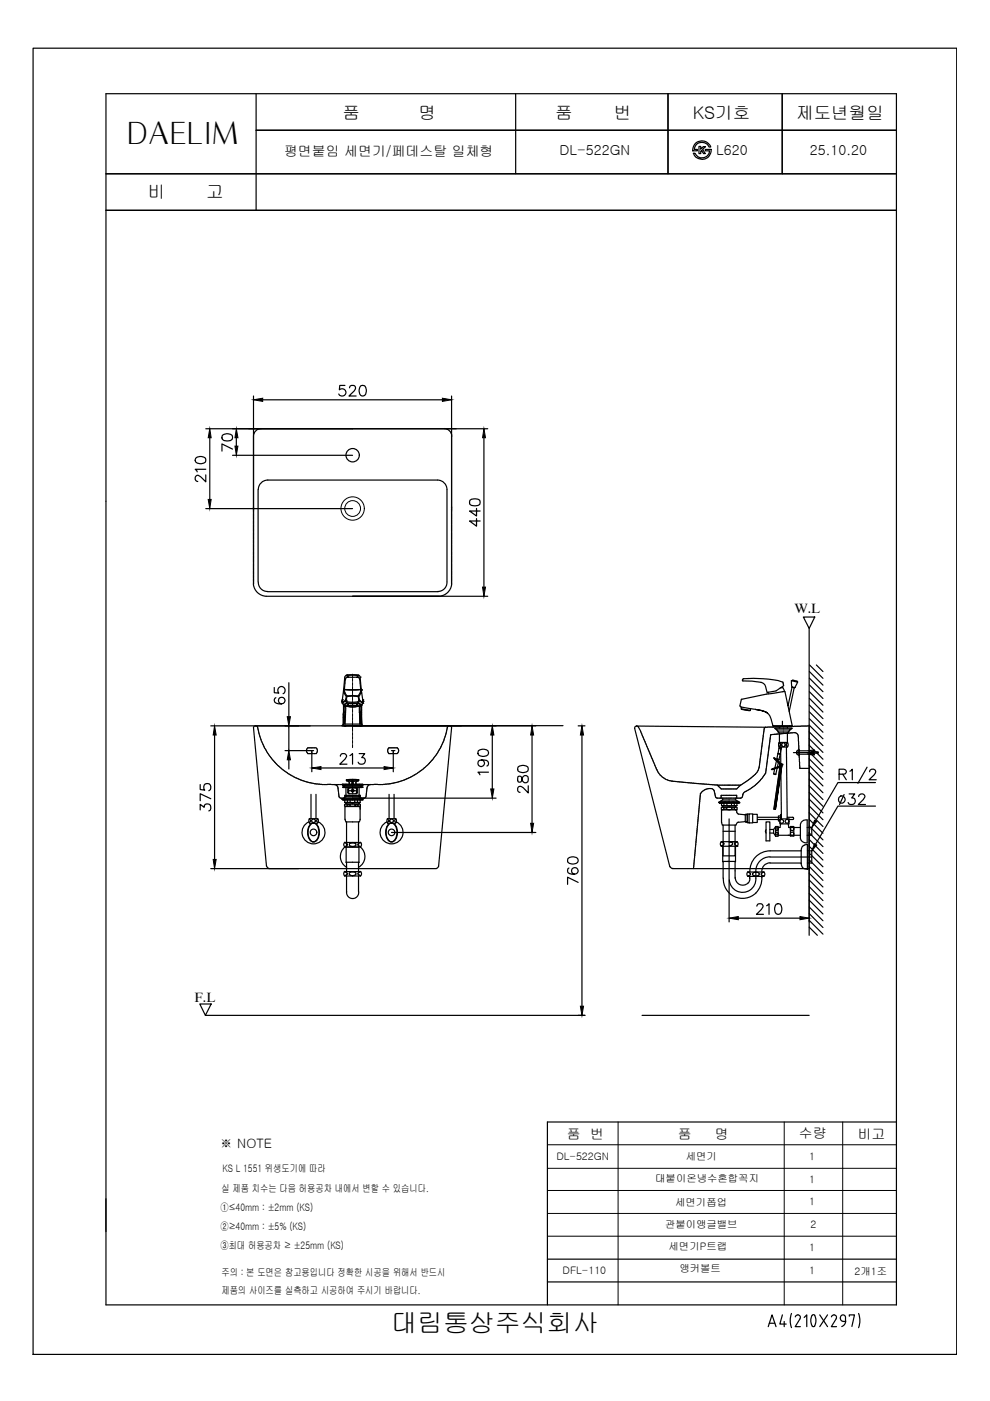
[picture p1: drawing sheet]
<svg xmlns="http://www.w3.org/2000/svg" width="210mm" height="297mm" viewBox="0 0 210 297" stroke-linecap="round" stroke-linejoin="round" font-family="sans-serif">
<!-- layer: YA -->
<g fill="none" stroke="#000" stroke-width=".25">
<path d="M7 10.2h195.8v277h-195.8zM22.5 19.9h167.6v256.8h-167.6zM54.3 19.9v24.7M109.3 19.9v16.9M141.6 19.9v16.9M165.8 19.9v16.9M22.5 36.8h167.6M54.3 27.6h135.8M147 32.5h.3a1.64 1.64 0 0 0 1.8 .9 1.64 1.64 0 0 0 1.3-1.4h-.9v-.3h1.2a1.9 1.9 0 0 1-1.5 2 1.9 1.9 0 0 1-2.2-1.2zM147.5 30.3a2 2 0 0 1 3.2 .9h-.3a1.63 1.63 0 0 0-1.8-1 1.63 1.63 0 0 0-1.4 1.5h.7v.3h-1l.2-1.1zM148.2 31h.4v.6l.5-.5h.5l-.6 .6 .5 .9h-.3l-.5-.7-.1 .2v.5h-.4zM22.5 44.6h167.6"/>
<path d="M190.1 237.9h-74v38.8M116.1 271.8h74M116.1 267h74M165.9 278.8l-.6 1.9h1.4M167.8 278.5l-.3 1.5 .3 1.5M168.6 279.2a.54 .54 0 0 1 .7-.4 .54 .54 0 0 1 .3 .8l-1 1.7h1.1M170.5 279.3l.6-.5v2.5M172.2 278.9a2.31 2.31 0 0 0 0 2.2M172.2 278.9l.3-.2 .3 .2M172.7 278.9a2.31 2.31 0 0 1 0 2.2M173.8 278.8l1.7 2.5M175.5 278.8l-1.7 2.5"/>
<path d="M176.3 279.2a.54 .54 0 0 1 .7-.4 .54 .54 0 0 1 .3 .8l-1 1.7h1.1M178.2 279.3v.3M178.2 279.3a.53 .53 0 0 1 .5-.5 .53 .53 0 0 1 .6 .5M178.2 279.6l.1 .3 .4 .2M179.3 279.3v.8M180.1 279.1v-.3h1.1l-.6 2.4M182 278.5l.3 1.5-.3 1.5M162.9 281.3l.8-2.5 .8 2.5M163.1 280.6h1.2M166.3 280.2v1.1M172.2 281.1l.3 .2 .3-.2M178.7 280.2h.6"/>
<path d="M179.3 280.1a1.25 1.25 0 0 1-.8 1.2"/>
</g>
<!-- layer: DIM -->
<path d="M131 237.9v38.8M166.3 237.9v38.8M178.7 237.9v38.8M116.1 257.3h74M116.1 252.4h74M116.1 242.7h74M116.1 247.7h74M116.1 262.1h74" fill="none" stroke="#000" stroke-width=".21"/>
<!-- layer: MAIN -->
<path d="M170.3 130.8h2.4l-1.1 2.4zM42.4 212.9h2.4l-1.3 2.4z" fill="none" stroke="#000" stroke-width=".25"/>
<!-- layer: 0 -->
<g fill="none" stroke="#000" stroke-width=".25">
<path d="M41.5 97.1a1.66 1.66 0 0 1 2 0 .74 .74 0 0 1-.3 1.1 1.13 1.13 0 0 1-1.8-.8zM43.6 99.5h-2.2l.4 .5M43.6 90.9h59.8M44.5 92.8v13.1M47.1 92.3a1.73 1.73 0 0 1 2.1 0 .8 .8 0 0 1-.3 1.1 1.96 1.96 0 0 1-1.8-.3zM49.3 95.2l-2.2-1.1v1.5M49.3 96.5h25.4M50.1 92.8v1.8M53.7 84v39.9M55.4 90.9a1.63 1.63 0 0 0-1.7 1.6M55.7 84.8h38.1M73.1 81.7h-1.1v.9a.81 .81 0 0 1 1.2 .1 .81 .81 0 0 1-.2 1.2 .81 .81 0 0 1-1.2-.4"/>
<path d="M74.1 82.2l.1-.3a.75 .75 0 0 1 1.1 0 .78 .78 0 0 1-.2 1l-1.1 1.1h1.5M76.5 81.8a.76 .76 0 0 1 1 .3 1.13 1.13 0 0 1-.7 1.9 1.44 1.44 0 0 1-.3-2.2zM94.2 90.9a1.63 1.63 0 0 1 1.6 1.6M95.7 84v39.9M102.6 92.8v31.7M43.6 100.7v1.5l-1.4-1.3a.51 .51 0 0 0-.8 .3l.1 .7 .4 .2M43.6 107.8h31.1M54.7 103.8v19.5M54.8 103.8a2.01 2.01 0 0 1 2-2h35.9a2.01 2.01 0 0 1 2.1 2M94.8 103.8v19.5M99.6 106.1a1.93 1.93 0 0 1 2.1 0 .8 .8 0 0 1-.3 1.1 2.14 2.14 0 0 1-1.8-.3zM101 110v1.6l-1.4-1.1h2.2"/>
<path d="M101 107.8v1.6l-1.4-1.1h2.2M53.7 123.9a2.86 2.86 0 0 0 2.7 2.5h47M54.8 123.4a1.93 1.93 0 0 0 2 2M56.8 125.4h36.1M94.8 123.4a1.93 1.93 0 0 1-2 2M95.8 123.9a2.86 2.86 0 0 1-2.7 2.5M45.5 155.8v26.4M53.7 154.3l2.8 29.4M54.2 153.9l-.3 .1-.1 .3M58.2 145.8v1.1l.9 .1a.81 .81 0 0 1 0-1.3 .81 .81 0 0 1 1.2 .2 .81 .81 0 0 1-.3 1.2M58.5 147.9a.64 .64 0 0 0-.2 1 1.29 1.29 0 0 0 2.1-.4 .71 .71 0 0 0-.7-.7 .71 .71 0 0 0-.7 .7 .71 .71 0 0 0 .7 .7M60.4 159.1h6.1"/>
<path d="M61.2 144.8v7.1M61.2 153.9v5.2M66.1 159.1v4.5M76.1 159.8h1.2l-.6 .8a.73 .73 0 0 1 .8 .9 .73 .73 0 0 1-1 .5l-.4-.1-.2-.3M83 159.1h.7M83.4 159.1v4.5M95.3 153.9l.3 .1 .1 .3M95.7 154.3l-2.7 29.4M101.4 159.2a1.41 1.41 0 0 1 2.2 .3v.2a1.44 1.44 0 0 1-2.2 .3zM104.4 155.8v11.5M112.8 155.8v18.8M119.4 153.9h-74.7"/>
<path d="M122.6 153.9h1.4M123.4 155.8v57.5M135 153.9l27.4 .3M135 153.9a.4 .4 0 0 0-.4 .5l7.4 29.3M135 153.9l.4 .3M135.3 154.1l.5 .9M165.9 152.9v1M168.2 159.6h4.5M169 159.2l.4-.2v1.1l-.5-.4h.1v-.3h-.1zM169.4 159.2l3.3-.2v.3l-1.6 .3 1.6 .2v.3l-3.3-.2M171.6 153.9v41.6M171.9 159.4h1.6v.3h-1.5"/>
<path d="M42.4 171.7v-1.2l.9 .7a.72 .72 0 0 1 .8-.8 .72 .72 0 0 1 .6 1l-.1 .3-.3 .2M42.4 166.3v1.1l1 .1a.8 .8 0 0 1 0-1.2 .8 .8 0 0 1 1.2 .2 .8 .8 0 0 1-.3 1.2M44.7 169.3l-2.3-1v1.5M61.2 161.1v1.9M68.1 162.8h13.3M72.2 160.3l.2-.4a.75 .75 0 0 1 1.1 .3l-.4 .8-1.1 1h1.6M73.9 167.7h1.7M74.2 160.2l.5-.4v2.2M74.7 166.8v1.2M74.7 169.2h30.5M83 176.5h30.6M102.1 161.1a.7 .7 0 0 1 .5 1 .7 .7 0 0 1-1.1 .2 .7 .7 0 0 1 .1-1.1 2.23 2.23 0 0 1 1.8 .2 .64 .64 0 0 1-.2 1"/>
<path d="M103.6 163.7h-2.3l.5 .6M109.8 164.6a.91 .91 0 0 0 .3 1.2h.2a1.09 1.09 0 0 0 .5-1 .62 .62 0 0 1 .7-.4 .62 .62 0 0 1 .5 .6v.4a.64 .64 0 0 1-.7 .6 .64 .64 0 0 1-.6-.7l-.1-.4a.5 .5 0 0 0-.8-.3zM109.8 162.6a1.73 1.73 0 0 1 2.1 0 .74 .74 0 0 1-.3 1.1 1.78 1.78 0 0 1-1.8-.2zM112 166.6v1.5l-1.1-1.1a.73 .73 0 0 0-1.1-.1 .77 .77 0 0 0 .2 1l.3 .1M153.3 176.2h2.6M154.6 173.6v21.9M162.4 178.3h.8M169.6 162.9h2M171.1 173.8v4.9M44.7 184.2h47.8M56.5 183.6l.3 .4 .2 .1M73.4 182.8v.1"/>
<path d="M93 183.6l-.1 .2-.4 .3M120.4 182a1.41 1.41 0 0 1 2.2 .3v.3a1.44 1.44 0 0 1-2.2 .3zM120.6 184a.66 .66 0 0 0-.3 .7 .66 .66 0 0 0 .5 .5 1.3 1.3 0 0 0 1.8-.5 .71 .71 0 0 0-.7-.8 .71 .71 0 0 0-.7 .7 .71 .71 0 0 0 .6 .7M122.6 187.1l-2.3-1.1v1.5M142 183.7l.6 .4 29 .1M142.7 184.1h.1M156.5 194.7h13.1M160.5 192.1l.2-.4 .2-.1 .7 .1a.51 .51 0 0 1 .1 .8l-1.3 1.4h1.5M162.5 192l.6-.4v2.3M164.6 191.7a.74 .74 0 0 1 1 .3 1.14 1.14 0 0 1-.7 1.9 1.41 1.41 0 0 1-.3-2.2zM172.1 180.4v2.6M43.5 215.3h80.5"/>
<path d="M136.1 215.3h35.5"/>
<circle cx="74.8" cy="96.5" r="1.42"/>
<circle cx="74.8" cy="167.6" r=".28"/>
</g>
<!-- layer: 2 -->
<g fill="none" stroke="#000" stroke-width=".25">
<path d="M54.6 154.1v.1M54.6 154.2v.2M54.7 154.4v.3M54.7 154.7l.1 .1M54.8 154.8v.2M54.8 155v.1M54.8 155.1v.2M54.8 155.3l.1 .1M54.9 155.5l.1 .2M55 155.8l.1 .3M55.1 156.2v.1M55.2 156.3v.1"/>
<path d="M55.2 156.5v.1M55.3 156.6v.1M55.3 156.8l.1 .2M55.4 157.1v.1M55.5 157.2v.1M55.5 157.3l.1 .1M55.6 157.5l.1 .2M55.7 157.7l.1 .3M55.9 158l.1 .4M56 158.5l.1 .1M56.1 158.6l.1 .2M56.3 158.8v.1"/>
<path d="M56.4 159v.1M56.4 159.1l.1 .1M56.5 159.3v.1M56.6 159.4v.1M56.7 159.5v.1M56.8 159.7l.1 .2M56.9 159.9l.1 .1M65 159.1v.1M65 159.3l.1 .2M65.1 158.8l-.1 .3M65.1 159.5v.1M65.1 158.7v.1"/>
<path d="M65.2 159.7l.1 .1h1.1M66.4 158.6h-1.2M66.5 158.6h.4M66.5 159.8h.4M67 158.6h.1M67.1 158.7l.1 .1M67.2 159.5l-.2 .3M67.2 158.8l.1 .3M67.3 159.3l-.1 .2M67.3 159.1v.1M82.2 158.9v.3M82.2 159.3v.1"/>
<path d="M82.2 159.4l.1 .1M82.3 159.5v.2M82.3 158.7l-.1 .2M82.4 159.7l.1 .1h.8M83.3 158.6h-.9M83.4 158.6h.4M83.4 159.8h.4M83.8 158.6h.5M84.3 159.7l-.5 .1M84.4 158.7v.1M84.4 159.5v.1M84.4 158.8l.1 .3"/>
<path d="M84.5 159.4l-.1 .1M84.5 159.3v.1M84.5 159.1v.1M92.6 159.9l-.1 .1M92.7 159.8l-.1 .1M92.7 159.7h.1M92.8 159.5v.1M93 159.2l-.1 .3M93.1 159.1l-.1 .1M93.1 159v.1M93.2 158.8v.1M93.3 158.7l-.1 .1"/>
<path d="M93.4 158.6l-.1 .1M93.5 158.4l-.1 .2M93.5 158.3v.1M93.6 158.2l-.1 .1M93.6 158v.1M93.8 157.7l-.1 .3M93.8 157.6v.1M93.9 157.5l-.1 .1M94 157.3l-.1 .1M94 157.2v.1M94.1 156.9v.3M94.2 156.7l-.1 .2"/>
<path d="M94.3 156.5l-.1 .2M94.3 156.3v.1M94.3 156.2v.1M94.5 155.9l-.1 .2M94.5 155.7v.1M94.6 155.4l-.1 .3M94.6 155.3v.1M94.7 155l-.1 .3M94.7 154.8v.1M94.8 154.7l-.1 .1M94.8 154.5v.1M94.8 154.4v.1"/>
<path d="M94.9 154.2l-.1 .1M94.9 154.1v.1M134.9 153.9h.1M135.8 155.1l.1 .2M135.9 155.3l.1 .1M136 155.5l.1 .2M136.1 155.8h.1M136.2 155.9l.1 .2M136.3 156.2l.1 .2M136.4 156.4v.2M136.5 156.6v.1M136.5 156.7l.1 .1"/>
<path d="M136.6 156.9l.1 .2M136.7 157.2h.1M136.8 157.3v.2M136.9 157.6v.1M136.9 157.7l.1 .1M137 157.9l.1 .2M137.1 158.2v.1M137.2 158.3v.1M137.2 158.4l.1 .1M137.3 158.6l.1 .2M137.4 158.8v.2M137.5 159l.1 .2"/>
<path d="M137.6 159.3l.1 .1M137.7 159.4v.1M137.7 159.6l.1 .1M137.8 159.7v.1M137.8 159.9h.1M137.9 160l.1 .1M161.3 159.9v.1M161.4 159.7l-.1 .1M161.4 159.1v.3M161.4 159.4v.3M161.4 158.8v.3M161.5 158.7v.1"/>
<path d="M161.5 158.2v.1M161.5 158.3v.3M161.6 157.9v.1M161.6 158l-.1 .2M161.6 157.6v.1M161.6 157.7v.1M161.7 157.3l-.1 .2M161.7 157.2h.1M161.7 156.5v.6M161.8 156.2v.1M161.8 156.4v.1M161.8 155.9v.3"/>
<path d="M161.9 155.6v.1M161.9 155.8l-.1 .1M161.9 155.3v.1M161.9 155.5h.1M162 155l-.1 .3M162 154.7v.1M162 154.9v.1M162 154.4v.3M162.2 154.2l-.1 .2M162.3 154.2h.2M162.5 154.2h.1M162.8 154.1l-.1 .1"/>
<path d="M162.8 154.1h.1M162.9 159.6v.1M162.9 159.7v.1M162.9 159.9l-.1 .1M162.9 159.3v.2M163 159v.2M163 158.6v.3M163.1 158.3l-.1 .3M163.1 158v.1M163.1 158.2v.1M163.1 157.7v.3M163.2 157.4v.1"/>
<path d="M163.2 157.6l-.1 .1M163.2 157v.2M163.2 157.3v.1M163.3 156.6v.3M163.3 156.4v.2M163.4 156.1h.1M163.4 156.2v.1M163.4 155.9v.1M163.5 155.8h-.1M163.5 155.8h.1M163.8 155.7l-.1 .1M163.9 155.7h.2"/>
<path d="M164.2 154.1h-1.2M164.2 154.1h.4M164.6 155.7h-.4M164.7 154.1h.7M164.7 155.6l-.1 .1M164.7 155.6h.3M165.2 155.6h-.1M165.6 154.1h-.1M165.6 154.1h.2M165.8 155.5l-.6 .1M165.8 155.5h.3M165.9 154.1h1"/>
<path d="M166.1 155.5h.1M166.3 155.5h.3M166.7 155.5h-.1M166.7 155.5h.3M167 154h.1M167.2 154h.3M167.5 155.4l-.4 .1M167.6 154h.7M167.6 155.4h-.1M168.2 155.3l-.5 .1M168.3 155.3h.3M168.4 154h.4"/>
<path d="M168.6 155.3l.1 .1M168.8 155.4l.1 .1M168.9 155.5h.1M169 155.6l.1 .1M169.1 155.7v.1M169.2 155.8v.1M169.2 156l.1 .3M169.3 156.4v.2M169.3 156.7v.4M169.3 157.2h.1M169.3 157.3v.5M169.3 157.9v.1"/>
<path d="M169.4 158.8v.1M169.4 158v.3M169.4 158.4v.4M169.4 159.7v.2M169.4 159v.1M169.4 159.1v.4M169.4 159.6v.1M169.4 159.9v.7M169.9 153.9l-1 .1M169.9 153.9h.1M170.1 153.9h.4M170.5 153.9h.6"/>
<path d="M171.2 153.9h-.1M171.3 153.9h.3M57 160l.1 .1M57.1 160.2h.1M57.2 160.3l.1 .2M57.4 160.5v.1M57.5 160.7h.1M57.6 160.8h.1M57.6 160.9l.1 .1M57.7 161l.1 .1M57.9 161.1v.1M57.9 161.3h.1"/>
<path d="M58 161.3l.1 .1M58.2 161.5v.1M58.2 161.6l.1 .1M58.4 161.7v.1M58.4 161.8l.1 .1M58.6 161.9v.1M58.7 162v.1M58.8 162.2h.1M58.9 162.3h.1M59 162.4l.2 .1M59.3 162.6h.1M59.3 162.7h.1"/>
<path d="M59.5 162.8h.1M59.6 162.9l.2 .1M59.8 163.1h.1M59.9 163.2l.4 .2M60.3 163.5h.1M60.4 163.5l.1 .1M60.6 163.6v.1M60.7 163.7l.1 .1M60.8 163.8h.1M60.9 163.9l.2 .2M61.2 164.1h.1M61.3 164.1l.1 .1"/>
<path d="M61.5 164.2v.1M61.6 164.3l.1 .1M61.7 164.4h.1M61.8 164.4l.1 .1M62 164.5l.1 .1M62.1 164.6h.1M62.3 164.7h.1M62.4 164.7l.2 .2M62.6 164.9h.2M62.8 164.9l.2 .1M63.1 165.1h.1M63.2 165.1l.1 .1"/>
<path d="M63.4 165.2h.1M63.5 165.2l.1 .1M63.7 165.3l.2 .1M63.9 165.4l.1 .1M64.1 165.5h.1M64.2 165.5h.1M64.4 165.6h.1M64.5 165.6l.1 .1M64.7 165.7h.2M65 165.7l.1 .1M65.1 165.8h.1M65.3 165.8v.1"/>
<path d="M65.4 165.9h.1M65.6 165.9v.1M65.7 166h.2M66 166h.1M66.2 166h.1M66.3 166.1h.1M66.4 166.1h.1M66.6 166.1l.1 .1M66.7 166.2h.3M67 166.2h.3M67.4 166.2l.1 .1M67.5 166.3h.3"/>
<path d="M67.8 166.3h.4M68.3 166.3h.1M68.4 166.3h.1M68.6 166.3h.7M69.5 166.3h-.1M69.5 166.3h.3M69.8 166.3h.3M70.2 166.3h.1M70.3 166.3h1.2M71 166.3l.1 .1M71.1 166.4h.2M71.3 166.5h.1"/>
<path d="M71.4 166.6h.1M71.5 166.7l.1 .1M71.6 166.3h.4M71.6 166.8v.1M71.7 166.9v.2M71.7 167.2v.2M71.7 167.5v.1M71.7 167.7v.1M71.7 167.8l.1 .1M71.8 168v.2M71.8 168.3v.2M71.8 168.6l.1 .1"/>
<path d="M71.9 168.8l.1 .3M72 169.1l.3 .1M72 166.3h1.2M73.1 169.1v.1h-.7M73.1 169.2h.1M73.1 169v.1M73.2 168.6l-.1 .3M73.3 168.6h.3M73.3 169.2h.3M73.3 166.3v.1M73.4 166.4h.2M73.7 166.4h.7"/>
<path d="M73.7 168.6h.7M73.7 169.2h.7M74.5 166.4h.1M74.5 168.6h.8M74.5 169.2h.8M74.9 166.4h.4M75.4 166.4h.4M75.4 168.6h.4M75.4 169.2h.4M75.8 166.4h.3M75.8 168.6h.6v.3M75.8 169.2h.6"/>
<path d="M76.2 166.3l-.1 .1M76.3 166.3h.2M76.4 169.1l.1 .1M76.4 169v.1M76.5 169.2h.1M76.6 166.3h.4M77.1 166.3h1.1M77.3 169.2h-.6M77.5 169.1l-.1 .1M77.5 169v.1M77.6 168.8v.2M77.6 168.6v.1"/>
<path d="M77.7 168.3v.2M77.7 167.8v.1M77.7 168v.1M77.7 168.1v.1M77.8 167.5v.3M77.8 167.2v.2M77.9 166.8l-.1 .3M78 166.7l-.1 .1M78 166.6h.1M78.2 166.5h-.1M78.3 166.3h.4M78.3 166.4h-.1"/>
<path d="M78.5 166.3l-.1 .1M78.8 166.3h.3M79.3 166.3h-.1M79.4 166.3h.1M79.5 166.3h.2M79.7 166.3h.3M80 166.3h.1M80.2 166.3h.7M81 166.3h.1M81.1 166.3h.1M81.3 166.3h.1M81.4 166.3h.1"/>
<path d="M81.7 166.3h-.1M81.7 166.3h.3M82.1 166.2l-.1 .1M82.6 166.2h-.4M82.6 166.2h.1M82.9 166.1l-.1 .1M83.3 166l-.3 .1M83.5 166h-.1M83.6 166h.1M83.7 166h.1M83.8 165.9h.1M84.2 165.8l-.2 .1"/>
<path d="M84.7 165.7l-.4 .1M84.8 165.7h-.1M85 165.6l-.1 .1M85 165.6h.1M85.2 165.5h.1M85.3 165.5h.1M85.8 165.3l-.3 .2M86.1 165.2l-.2 .1M86.3 165.1l-.1 .1M86.4 165.1h-.1M86.6 165h-.1M86.7 164.9l-.1 .1"/>
<path d="M87 164.8l-.3 .1M87.1 164.7l-.1 .1M87.2 164.6v.1M87.4 164.6h-.1M87.5 164.5l-.1 .1M87.7 164.4l-.1 .1M87.8 164.4h-.1M88 164.2l-.2 .2M88.2 164.1l-.1 .1M88.3 164.1h-.1M88.5 164h-.1M88.5 163.9h.1"/>
<path d="M88.7 163.8h-.1M88.8 163.7l-.1 .1M88.9 163.6l-.1 .1M89.1 163.5l-.1 .1M89.3 163.3l-.2 .2M89.4 163.3h.1M89.6 163.2h-.1M89.7 163.1h-.1M89.8 163h-.1M89.9 162.9h-.1M90.2 162.7l-.3 .1M90.2 162.6h.1"/>
<path d="M90.4 162.4l-.1 .1M90.5 162.4h-.1M90.7 162.2l-.2 .1M90.8 162l-.1 .1M90.9 161.9v.1M91 161.8v.1M91.1 161.7l-.1 .1M91.3 161.6h-.1M91.3 161.5v.1M91.4 161.3v.1M91.6 161.2l-.1 .1M91.6 161.1v.1"/>
<path d="M91.8 161l-.1 .1M91.8 160.9v.1M91.9 160.8h.1M92 160.6v.1M92.1 160.5v.1M92.3 160.3l-.2 .2M92.4 160.2h-.1M92.5 160l-.1 .1M138 160.1v.1M138 160.3l.1 .2M138.1 160.5l.1 .2M138.2 160.7l.1 .2"/>
<path d="M138.3 161l.1 .1M138.4 161.1v.1M138.5 161.3h.1M138.5 161.4l.2 .4M138.7 161.9h.1M138.8 162v.2M138.8 162.3l.1 .1M138.9 162.4l.2 .5M139.1 163l.1 .1M139.2 163.1l.1 .1M139.3 163.3v.1M139.3 163.4l.2 .2"/>
<path d="M139.5 163.7l.1 .1M139.6 163.8v.1M139.7 163.9v.1M139.8 164.1l.1 .2M139.9 164.3l.3 .2M140.2 164.5l.2 .2M140.4 164.7l.1 .1M140.5 164.8l.1 .1M140.7 164.9h.1M140.8 165h.1M140.9 165.1h.1M141 165.2h.1"/>
<path d="M141.2 165.2l.1 .1M141.3 165.3l.2 .1M141.6 165.4l.4 .1M142.1 165.5l.2 .1M142.4 165.6h.1M142.5 165.6h.1M142.7 165.6l.4 .1M143.2 165.7h.1M143.3 165.7h.2M143.6 165.7h.4M144 165.8h.3M144.4 165.8h.1"/>
<path d="M144.5 165.8h.3M144.8 165.8l.1 .1M145 165.9h.2M145.3 165.9h.1M145.4 165.9h.1M145.6 165.9h.1M145.7 165.9l.2 .1M145.9 166h.3M146.2 166h.1M146.4 166h.2M146.7 166h.1M146.8 166h.3"/>
<path d="M147.1 166l.1 .1M147.3 166.1h.2M147.5 179.3v.2M147.5 179.6l-.1 .4M147.5 178.9v.2M147.5 179.2v.1M147.6 178.4l-.1 .4M147.6 166.1h.1M147.6 177.9v.1M147.6 178.1v.1M147.6 178.2v.2M147.6 177.5v.1"/>
<path d="M147.6 177.6v.1M147.6 177.8v.1M147.7 177.3l-.1 .1M147.7 166.1h.5M147.7 176.5v.3M147.7 176.9v.4M147.8 176.1v.3M147.8 176.4l-.1 .1M147.8 175.7v.3M147.9 175.2v.2M147.9 175.5l-.1 .1M147.9 174.9v.1"/>
<path d="M147.9 175v.1M147.9 174.3h.1M147.9 174.4v.1M147.9 174.6v.2M148 173.8l-.1 .4M148 173.3v.3M148 173.7v.1M148.1 172.9v.3M148.1 173.2l-.1 .1M148.1 172.4v.3M148.1 172.7v.1M148.2 172.3l-.1 .1"/>
<path d="M148.2 166.2h.1M148.2 171.5v.1M148.2 171.7v.1M148.2 171.8v.4M148.2 171v.1M148.2 171.2v.3M148.3 170.6v.2M148.3 170.9l-.1 .1M148.3 170.1v.3M148.3 170.4v.1M148.4 166.2h.2M148.4 169.7v.2"/>
<path d="M148.4 170l-.1 .1M148.4 169.2v.3M148.4 169.5v.1M148.4 168.8v.2M148.4 169.1h.1M148.5 168.5h.1M148.5 168.6l-.1 .1M148.6 168.2l-.1 .2M148.7 166.2h.1M148.7 168.1l-.1 .1M148.7 168h.1M148.8 166.2h.4"/>
<path d="M148.9 167.9h-.1M149 167.7l-.1 .1M149.1 167.7h-.1M149.3 166.2l.1 .1M149.3 167.6h-.1M149.4 167.5h-.1M149.4 166.3h.1M149.6 166.3h.4M149.6 167.4h-.2M149.7 167.3h.1M149.8 167.3h.1M150 167.2h.1"/>
<path d="M150.1 166.3h.2M150.2 167.2h-.1M150.3 167.2h.5M150.4 166.3h.1M150.5 166.3h.2M150.8 166.3h.1M150.9 167.2l.2 .1M150.9 166.4h.3M151.1 167.3l.1 .1M151.2 167.4l.1 .1M151.3 166.4h.1M151.3 167.5l.1 .1"/>
<path d="M151.4 167.7l.1 .1M151.4 166.4h.1M151.5 167.8v.1M151.5 168h.1M151.5 168l.1 .3M151.6 168.3v.2M151.6 166.4h.4M151.6 168.5l.1 .3M151.7 168.8v.2M151.8 169v.1M151.8 169.1l.1 .1M152 169.2h.3"/>
<path d="M152 166.4l.2 .1M152.1 166.5h.1M152.2 166.6h.1M152.2 166.5h.7M152.3 166.6l.1 .1M152.4 169.2h.4M152.4 166.8h.1M152.5 166.9h.1M152.6 167l.1 .1M152.7 167.1h.1M152.9 167.2l.2 .1M152.9 169.1l-.1 .1"/>
<path d="M152.9 169.2h.2M152.9 169v.1M153 166.5h.4M153.1 168.6h-.2v.3M153.2 168.6h.4M153.2 169.2h.4M153.2 167.3h.4M153.4 166.5h.4M153.7 168.6h.7M153.7 169.2h.7M153.7 167.3h.7M153.9 166.5h1.2"/>
<path d="M154.5 168.6h.8M154.5 169.2h.8M154.5 167.3h.8M155.1 166.5h.4M155.3 168.6h.4M155.3 169.2h.4M155.3 167.3h.4M155.6 166.5h.7M155.8 168.6h.4v.3M155.8 169.2h.4M156.2 169.1l.1 .1M156.2 169v.1"/>
<path d="M156.3 167.2l-.5 .1M156.3 169.2h.3M156.4 166.5h.3M156.4 167.1h-.1M156.5 167l-.1 .1M156.6 166.9h-.1M156.7 166.8h-.1M156.8 166.5h.2M156.9 166.6l-.2 .1M157.1 169.2h-.4M157.1 166.4l-.1 .1M157.3 169.1l-.1 .1"/>
<path d="M157.3 166.3l-.1 .1M157.4 166.3h-.1M157.4 168.8l-.1 .3M157.4 168.8h.1M157.5 166.2h-.1M157.6 168.3l-.1 .4M157.6 166.1h.1M157.6 168.2h.1M157.7 168v.1M157.8 166h-.1M157.8 168h.1M157.9 165.9l-.1 .1"/>
<path d="M158 167.9h-.1M158 165.8l-.1 .1M158.1 165.7v.1M158.2 167.7l-.2 .1M158.3 165.7h-.1M158.3 167.7h-.1M158.4 165.6h-.1M158.5 167.6l-.1 .1M158.5 165.5h-.1M158.6 167.5l-.1 .1M158.7 165.4l-.1 .1M158.8 165.3l-.1 .1"/>
<path d="M158.9 167.4l-.2 .1M158.9 165.2h-.1M159 167.3l-.1 .1M159 165.1l-.1 .1M159.1 167.2l-.1 .1M159.2 164.9l-.1 .2M159.2 167.1v.1M159.5 164.7l-.2 .2M159.6 164.6l-.1 .1M159.6 166.8l-.3 .3M159.7 164.5v.1M159.8 166.8h-.1"/>
<path d="M159.8 164.4v.1M159.9 166.7h-.1M160 164.3l-.1 .1M160 166.6h-.1M160.1 164.2l-.1 .1M160.1 166.5l-.1 .1M160.2 164.1l-.1 .1M160.2 166.4v.1M160.4 163.8l-.1 .2M160.5 166.2l-.2 .1M160.5 163.7v.1M160.6 166.1h-.1"/>
<path d="M160.6 163.6v.1M160.7 163.4l-.1 .1M160.7 166h-.1M160.8 163.3l-.1 .1M160.8 165.9h-.1M160.9 163l-.1 .3M160.9 162.9v.1M160.9 165.7v.1M161 162.5v.1M161 162.6l-.1 .2M161 162.2v.2M161 165.6l-.1 .1"/>
<path d="M161.1 162l-.1 .1M161.1 161.4v.6M161.1 165.5v.1M161.1 161.1v.2M161.2 160.8v.1M161.2 161l-.1 .1M161.2 160.5v.3M161.3 160.2v.1M161.3 160.3l-.1 .2M161.3 160v.1M161.3 165.3l-.2 .2M161.4 165.2h.1"/>
<path d="M161.5 165.1l-.1 .1M161.6 164.9v.1M161.8 164.7l-.1 .2M161.9 164.6h-.1M162 164.4l-.1 .1M162.2 164.1l-.2 .3M162.3 163.8l-.1 .2M162.4 163.5v.1M162.4 163.7l-.1 .1M162.4 163.2v.1M162.4 163.4v.1M162.5 163.1l-.1 .1"/>
<path d="M162.5 162.6v.1M162.5 162.8v.2M162.5 162.4v.2M162.6 161.9h.1M162.6 162l-.1 .4M162.6 161.6v.2M162.7 161.3v.2M162.7 160.9v.2M162.7 161.1v.1M162.8 160.8l-.1 .1M162.8 160.3v.1M162.8 160.5v.3"/>
<path d="M162.8 160v.1M162.8 160.2v.1M169.5 160.7v.1M169.5 160.8v.4M169.5 161.3v.1M169.5 161.4v.2M169.5 162.4h.1M169.5 161.6v.4M169.5 162.1v.2M169.6 162.5v.4M147.1 183.9v.1M147.1 184.1v.1"/>
<path d="M147.1 183.4v.5M147.1 183v.2M147.1 183.3v.1M147.2 182.5v.3M147.2 182.9h-.1M147.2 182.1v.2M147.2 182.4v.1M147.3 181.9l-.1 .1M147.3 181.2v.7M147.3 180.7v.1M147.3 180.9h.1M147.3 181v.1"/>
<path d="M147.4 180.2v.3M147.4 180.5l-.1 .2M147.4 180.1v.1"/>
</g>
<!-- layer: 6 -->
<g fill="none" stroke="#000" stroke-width=".25">
<path d="M65.5 174.3a2.43 2.43 0 0 0-.9 3.7 2.43 2.43 0 0 0 3.8 0 2.43 2.43 0 0 0-.9-3.7M65.6 173.7l.3 .3-.4 .4M65.6 173.6h1.7M65.6 174.6h.5M65.6 173.5a.83 .83 0 0 0 0 1M65.8 174.7a1.04 1.04 0 0 1 1.1-.2 1.04 1.04 0 0 1 .6 .9 2.25 2.25 0 0 1-1 3.1 2.25 2.25 0 0 1-1.1-3.1zM65.9 168.4v5.2M66 174.6a1.07 1.07 0 0 1 1.5 1.1 2.01 2.01 0 0 1-1.1 2.7 1.89 1.89 0 0 1-1.1-2.3l.2-.7zM66.9 174.6h.4M67 168.4v5.2M67.3 173.5a.83 .83 0 0 1 0 1M67.4 173.7l-.3 .3 .3 .4"/>
<path d="M82 174.3a2.43 2.43 0 0 0-.9 3.7 2.43 2.43 0 0 0 3.8 0 2.43 2.43 0 0 0-.9-3.7M82.1 173.7l.3 .3-.3 .4M82.2 173.6h1.6M82.2 174.6h.4M82.2 173.5a.83 .83 0 0 0 0 1M82.4 174.7a1.04 1.04 0 0 1 1.1-.2 1.04 1.04 0 0 1 .6 .9 2.25 2.25 0 0 1-1.1 3.1 2.25 2.25 0 0 1-1.1-3.1zM82.5 168.4v5.2M82.6 174.6a1.07 1.07 0 0 1 1.5 1.1 2.01 2.01 0 0 1-1.1 2.7 1.89 1.89 0 0 1-1.1-2.3l.2-.7zM83.4 174.6h.4M83.6 168.4v5.2M83.9 173.5a.83 .83 0 0 1 0 1M84 173.7l-.3 .3 .3 .4"/>
<circle cx="66.5" cy="176.5" r=".7"/>
<circle cx="66.5" cy="174" r=".38"/>
<circle cx="83" cy="174" r=".38"/>
<circle cx="83" cy="176.5" r=".7"/>
</g>
<!-- layer: 0 -->
<g fill="none" stroke="#000" stroke-width=".21">
<circle cx="74.8" cy="107.8" r="2.48"/>
<circle cx="74.8" cy="107.8" r="1.67"/>
</g>
<!-- layer: ORTHO$4 -->
<path d="M74.7 90.9h.1M74.7 153.4h.1" fill="none" stroke="#000" stroke-width=".25"/>
<!-- layer: ORTHO$3 -->
<path d="M74.7 90.9h.1M74.7 153.4h.1" fill="none" stroke="#000" stroke-width=".25"/>
<!-- layer: DEFAULT -->
<g fill="none" stroke="#000" stroke-width=".25">
<path d="M171.6 133.2v65.1M54.3 153.9l.3 .2M95.2 153.9l-.3 .2M171.6 153.7l2.9 2.9M171.6 155.2l2.9 2.9M171.6 156.6l2.9 2.9M171.6 158l2.9 3M171.6 159.4l2.9 3M171.6 152.4l2.9 2.9M171.6 142.4l2.9 2.9M171.6 143.8l2.9 2.9M171.6 145.2l2.9 2.9"/>
<path d="M171.6 146.7l2.9 2.8M171.6 148.1l2.9 2.9M171.6 149.5l2.9 2.9M171.6 150.9l2.9 2.9M171.6 141l2.9 2.8M173.1 141l1.4 1.4M171.6 160.9l2.9 2.9M171.6 162.3l2.9 2.9M171.6 163.7l2.9 2.9M171.6 165.2l2.9 2.9M171.6 166.6l2.9 2.9M171.6 168l2.9 3"/>
<path d="M171.6 169.4l2.9 3M171.6 170.9l2.9 2.9M171.6 172.3l2.9 2.9M171.6 173.7l2.9 3M171.6 175.1l2.9 3M171.6 176.6l2.9 2.9M171.6 178l2.9 2.9M171.6 179.4l2.9 2.9M171.6 180.9l2.9 2.9M171.6 182.3l2.9 2.9M171.6 183.7l2.9 3M171.6 185.1l2.9 3"/>
<path d="M171.6 186.6l2.9 2.9M171.6 188l2.9 2.9M171.6 189.4l2.9 2.9M171.6 190.9l2.9 2.9M171.6 192.3l2.9 2.9M171.6 193.7l2.9 3M171.6 195.1l2.9 2.9M171.6 196.6l1.7 1.7"/>
</g>
<!-- layer: 0 -->
<g fill="#000" stroke="#000" stroke-width=".21">
<path d="M44.5 90.9l.3 1.9h-.7zM49.8 94.6h.6l-.3 1.9zM50.1 90.9l.3 1.9h-.6zM53.7 84.8l2-.4v.7zM93.8 84.4l1.9 .4-1.9 .3zM102.6 90.9l.3 1.9h-.6zM44.1 105.9h.7l-.3 1.9zM102.3 124.5h.6l-.3 1.9zM45.5 153.9l.3 1.9h-.6zM60.9 151.9h.7l-.4 2zM104.4 153.9l.3 1.9h-.7zM112.8 153.9l.3 1.9h-.6z"/>
<path d="M123.4 153.9l.3 1.9h-.7zM61.2 159.1l.4 2h-.7zM66.1 162.8l2-.3v.7zM81.4 162.5l2 .3-2 .4zM104 167.3h.7l-.3 1.9zM112.5 174.6h.6l-.3 1.9zM45.2 182.2h.6l-.3 2zM154.6 194.7l1.9-.4v.7zM169.6 194.3l2 .4-2 .3zM123 213.3h.7l-.3 2z"/>
</g>
<!-- layer: 4 -->
<g fill="none" stroke="#000" stroke-width=".25">
<path d="M73.1 178.7l.3 .1M73.1 179.6h.1M73.1 179.6h3.3M73.1 178.6h3.3M73.1 178.6l-.2 .5 .2 .5M73.1 179.6a2.6 2.6 0 0 0 .4 4.3M73.4 178.8l.1 .1M73.4 179.6v3.2h2.7v-3.2M73.4 179.4l-.3 .1M73.5 179.2l-.1 .2M73.6 178.9v.3M74.1 179.2l.7 .3 .6-.3"/>
<path d="M74.1 178.9l.7-.2 .6 .2M74.1 178.9v.3M75.4 178.9v.3M75.9 178.9v.3M75.9 179.2l.6 .3M76.4 179.6a2.6 2.6 0 0 1-.4 4.3M76.4 178.6l.3 .5-.3 .5M76.5 178.7l-.6 .2M152.9 178.5l.3 .1M152.9 178.4h3h-1.3M152.9 178.4l-.2 .5 .2 .5h3.3M153.2 179.4v3.2h2.7v-3.2"/>
<path d="M153.2 179.2l-.3 .1M153.3 178.6a.33 .33 0 0 1 .2 .3 .33 .33 0 0 1-.2 .3M154.6 178.5l.3 .1M154.9 179.3h-.3M154.9 178.6h.2M155.1 178.6l.2 .3-.2 .3M155.1 179.2l-.2 .1M156 179.2l.4 .1M156 178.6a.33 .33 0 0 0-.2 .3 .33 .33 0 0 0 .2 .3M156.2 179.4h.1M156.2 178.4h-.3h.3M156.3 178.4l.2 .5-.2 .5"/>
<path d="M156.3 178.5l-.3 .1M170.1 179.4l-.2 .9v2.8l.1 .5 .5 .6M170.5 179.2l-.3 .3M171.2 179.1v5.2M171.2 179l-.7 .2M73 184.8h.2M73.1 184.8h2.9M73.1 184.8l-.2 .4 .2 .5h3.3M73.2 185.7h-.2M73.2 184.9l.2 .1M73.4 185l.2 .2v.2M73.4 185.5l-.2 .1"/>
<path d="M73.4 182.8l.1 2M73.5 185.7v3.4M73.5 189.1a1.29 1.29 0 0 0 1.3 1.4 1.29 1.29 0 0 0 1.2-1.4M73.5 189.1v.1M73.5 185.4l-.1 .1M74.1 185.1v.3M74.7 184.8h.1M74.8 184.8a.47 .47 0 0 1 .7 .4 .47 .47 0 0 1-.7 .4l-.7-.2M74.8 184.8l-.7 .3M75.9 185.1v.3M76 185.4l.2 .1M76 182.9v1.9h.4"/>
<path d="M76 185.7v3.4M76.1 182.9h.1M76.1 182.8h.1M76.1 185.5l.3 .1M76.2 185l-.2 .1M76.3 185.7h.2M76.4 184.9l-.3 .1M76.4 184.8l.3 .4-.3 .5M76.5 184.8h-.2M153.3 182.6v.1M153.3 182.7v3.5M153.4 186.2a4.1 4.1 0 0 0 2.4 3.9 4.1 4.1 0 0 0 4.5-.8"/>
<path d="M155.9 182.8v3.4M155.9 182.7h.1M155.9 182.6v.1M158.6 184.8l-.2 .5 .2 .5M158.9 185.6l-.4 .2M158.9 185l.2 .2M158.9 185.8l.1 .2M158.9 186a1.53 1.53 0 0 1-1.5 1.7 1.53 1.53 0 0 1-1.5-1.7M159.1 185.2v.2l-.2 .2M160 185.7h.2M160 188h.1M160.2 184.9a.43 .43 0 0 0-.6 .2 .43 .43 0 0 0 .4 .6"/>
<path d="M160.3 184.9l.5 .1M160.6 185.7h-.3M160.8 185.6l-.2 .1M160.8 185l.2 .2M160.9 185.2v.3M161 185.5l-.2 .1M161.5 185.2l-.1 .2 .2 .2M161.5 185.6v.4a4.3 4.3 0 0 1-1.2 3.3M161.6 185l-.1 .2M161.6 185.6l.3 .1M161.8 185.7l.2 .1M161.9 184.9l-.3 .1"/>
<path d="M161.9 184.9h-3.4l.4 .1M161.9 184.8l.3 .5-.3 .5h-3.3M162 184.9h-.2M163.3 181.7a2.98 2.98 0 0 0-3 3.1 4.8 4.8 0 0 1-.6 3.2 2.82 2.82 0 0 1-3 1.1 2.82 2.82 0 0 1-2.1-2.5M163.3 181.7h8.8M163.3 180.4h6.6M163.3 183h6.6M163.3 180.4a4.3 4.3 0 0 0-4.3 4.4M163.3 182.9a1.76 1.76 0 0 0-1.8 1.9M170.5 184.2l.7 .1M171.2 183h.9M171.2 180.4h.9"/>
</g>
<!-- layer: 7 -->
<g fill="none" stroke="#000" stroke-width=".25">
<path d="M72.5 148.7h.1M72.5 148.6h.1M72.5 153.8h4.4M72.5 148.6v.1M72.6 148.4h.1M72.6 149.1h.1M72.6 148.4l-.1 .2 .1-.2M72.6 149.1l.2 .4M72.8 152.1v1.4v-1.4M72.8 151.5v.6zM72.8 146.4l.2 .6M72.8 149.7v.3v-.3"/>
<path d="M72.8 150.3v.4v-.4M72.8 150.7v.8zM72.8 150v.3v-.3M72.8 149.5h.1M72.8 149.5v.2v-.2M72.8 146.4h.1M72.8 146.4l-.2 2M72.8 149.5l.3 .1M72.9 149.4h.1M72.9 149.4l-.1 .1M72.9 146.2h.1M72.9 146.2l-.1 .2"/>
<path d="M72.9 146.1v.1M72.9 146.1l.1 .1M73 147h.1M73 147l.4 .7 .2-.2M73 146.2a1.76 1.76 0 0 0 .6 1.3M73 153.9h.1M73 146.2h3.5M73 146.2h.1M73 149.5l.9 .1M73 149.5h.1M73.1 149.6h.1M73.1 146.2l.8 .1 2.5-.1"/>
<path d="M73.1 149.6l.1 .1M73.1 149.7l-.1 3.8M73.1 149.7h.1M73.1 143.6h.1M73.1 143.6l-.2 2.5M73.2 153.9h.1M73.2 153.8v.2zM73.2 149.7v3.8M73.2 148.5l-.6 .5-.1-.3 .1 .4M73.2 149.7l.9 .1M73.2 148.5l.1 .1M73.4 148.5l.2-.8 1.1-.1 1.2 .1 .2 .8"/>
<path d="M73.4 148.5h.1M73.4 148.5l.2 .3 1.1 .1M73.4 147.7l-.2 .8M73.5 143.1l-.4 .5M73.5 148.9l-.2-.3-.7 .5M73.5 148.9l.1 .1-.6 .5M73.5 148.9l-.6 .5M73.6 147.5h2.3M73.6 149h2.2M73.7 143.6h-.1a1.15 1.15 0 0 0-.5 1.2l-.1 1.4M73.7 143.6h.1M73.7 143.6h2"/>
<path d="M73.7 143.2h2M73.8 149.3l.1-.1 .8-.1 .8 .1 .2 .1M73.8 149.2v.2M73.9 149.7l.4 .2 1.3-.2M73.9 149.5v-.1v.3M73.9 149.6h1.7M73.9 149.7a2.42 2.42 0 0 1 1.7 0M73.9 149.7l.4-.1 1.3 .1-.4 .2zM74.7 148.9v1M75.6 149.5v-.1v.3M75.7 143.6h.1M75.7 149.2v.2"/>
<path d="M75.8 143.6h.1a1.05 1.05 0 0 1 .5 1.2l.1 1.4M75.8 149l.7 .5M75.9 147.5l.2 .2M76 148.9l.6 .5M76 148.9l-.2 .1M76 143.1h-2.5l.2 .1v.4M76 143.1l-.3 .1 .1 .1v.3M76 143.1l.4 .5M76.1 147.7l.1 .8M76.1 148.5h.1M76.1 148.5l-.2 .3-1.2 .1M76.2 149.7l.1 3.8"/>
<path d="M76.2 148.5l.7 .5v-.3v.4l-.3 .4M76.2 149.7l-.8 .1M76.2 148.6l-.2 .3M76.2 148.5v.1M76.2 148.6l.7 .5M76.4 149.7v3.8M76.4 149.7h.1M76.4 143.6h.1M76.4 146.2h.1M76.4 143.6l.2 2.8M76.4 149.7h-.2M76.4 149.6h.1"/>
<path d="M76.4 149.6v.1M76.5 146.2a1.76 1.76 0 0 1-.6 1.3M76.5 153.9h.1M76.5 153.8v.2zM76.5 147l-.4 .7M76.5 147h.1M76.5 149.5h.1M76.5 146.2h.1M76.5 149.5l-.9 .1M76.6 146.2h.1M76.6 146.1l-.1 .1M76.6 146.4l-.1 .6"/>
<path d="M76.6 149.5h.1M76.6 149.4h.1M76.6 146.4h.1M76.6 146.4l.3 2M76.6 149.5l-.2 .1M76.6 149.4v.1M76.7 149.7v.3v-.3M76.7 150.3v.4v-.4M76.7 151v.5zM76.7 150.7v.3v-.3M76.7 151.5v.6zM76.7 150v.3v-.3"/>
<path d="M76.7 149.5h.1M76.7 149.5v.2v-.2M76.7 153.5h-3.9l-.3 .3 4.2 .1M76.7 153.5v-1.4v1.4M76.7 153.5l.2 .4h-2.2M76.9 148.4h.1M76.9 149.1h.1M76.9 148.4v.3zM76.9 148.7h.1M76.9 148.6v.1M156.9 149.7l.1 .1M157 149.9h.2"/>
<path d="M157.2 150.3l1.9 .3M157.2 148.4l-.3 1.3M157.3 148.2l-.1 .1M157.4 150.4l1.4 .3M157.4 144.2l.1 .2 2.9 .1a1.7 1.7 0 0 1 1.9 1.1l.3 1.2 1.9-.3 1.6-1.1-.1-.7M157.5 144l-.1 .2M157.6 144a22.6 22.6 0 0 1 8.3 .6M159.1 150.3l-1.9-.4v.4M160 150.4l-.9-.1v.3M161.4 150.6l-1.4-.2 1.4 .2M161.4 150.6l1.3 .6zM162.9 146.8v.3"/>
<path d="M163.9 153.9v.2h4v-.2M164.3 154.4h3.6M164.3 154.4l.1 .1M164.4 154.6h3.4M164.6 154.6l.1 .1M164.7 154.7v.1M164.7 154.8l.2 .2M164.9 155h2.4l-.1 .1M164.9 155l.1 .1M164.9 159.8l.5 .1-.2 1.1-.5-.1zM165 155.1v.3h2.2v-.3M165 159.7v.1"/>
<path d="M165.2 158.6l.4 .2-.2 1.1-.4-.2zM165.2 157.5h.1M165.2 158.4v.2l.5 .1v-.3M165.2 158.6h.1M165.3 157.4a.8 .8 0 0 0 0 1h1.7a.83 .83 0 0 0 0-1M165.3 157.4h1.6M165.3 154.1v.3M165.3 155.4v2M165.3 157.5l.2 .4-.3 .4M165.4 159.8v.1M165.6 158.7h.1M166 144.6v.1"/>
<path d="M166 145.8l.3 .8M166 157.5a.4 .4 0 0 0-.2 .6 .4 .4 0 0 0 .6 0 .4 .4 0 0 0-.1-.6M166 157.5h.3M166 145.8l-.6 .1M166.4 146.6l-3.9 .6-5.2 1.1M166.4 146.6v.1M166.8 158.2l.2 .1M166.9 157.6l-.2 .3 .2 .3M166.9 157.5l-.1 .1M166.9 154.1v.3M166.9 155.4v2M167 157.5h-.1"/>
<path d="M167.1 149.7l.9 4.2-4.1-.1a3.6 3.6 0 0 0-1.1-2.6M167.5 154.7l-.2 .3M167.6 154.6l-.1 .1M167.8 144.3l1.3 .3M167.8 144.3l.1 1.4M167.9 145.7l.6 .1M167.9 154.4l-.1 .1M167.9 145.7h.1M168 144.2h.1M168 144.2l-.2 .1M168 144.2l.9 .2M168.4 145.8l-1.1 5"/>
<path d="M168.4 145.8h.1M168.4 145.8l-.5-.1-.8 4-.7-3M168.9 144.5h.1M168.9 144.5l.2 .1M169.1 144.6l-.6 1.2M74.7 166.6h.1M163.9 163l-.3 .2 .6-.2M163.9 163l-.3 .1M164 164.1h.5M164.1 160.7l.2 .3zM164.1 160.7l.6 .4M164.3 161l1.1 1.1"/>
<path d="M164.3 161l1.1 .9M164.4 162.9h.1M164.7 161l-.7 3.1M164.7 161l.5 .1M164.7 161.3l.4 .3zM164.7 161.3h.1M164.7 160.9v.1M164.8 162.7h.1M164.9 162.7l-.5 .2M164.9 162.7h.1M165 161.6h.1M165.1 161.4l.5 .5"/>
<path d="M165.1 161.6h.1M165.1 161v.1M165.2 161.1l-.7 3M165.3 162.4h.1M165.3 162.7l-.5 .2M165.3 162.4l-1.4 .6M165.3 162.5h.1M165.4 162.4l-1.5 .6M165.4 161.9v.1M165.4 161.9l.4 .1M165.4 162.1h.1M165.4 162.1l-1.3 9.5"/>
<path d="M165.4 162.4l-1.3 9.2M165.4 162l.1 .1M165.4 161.9h.1M165.5 161.9v.2M165.5 162.1l-.2 .3M165.5 161.9l-.1 .1M165.5 162.1l.3 .1M165.5 162.1v.3h-.2M165.6 162.1l-1.4 9.5M165.6 162.1l.1 .1M165.7 162.2v.3M165.7 162.2l-1.4 9.4"/>
<path d="M165.7 162.5l-1.3 9.1zM165.7 162.4l.1-.2-.1 .2M165.8 162h.1M165.8 162v.2M165.8 162.2h.1"/>
</g>
<!-- layer: 3 -->
<g fill="none" stroke="#000" stroke-width=".25">
<path d="M72.5 169.4h4.4M72.5 166.3l.2 .2h4.1M72.5 166.3h4.4M72.5 166.3h.1M72.6 166.3h.1M72.6 166.3h4.3M72.7 169.5v.1M72.7 169.6h.1M72.7 166.9h.1M72.7 166.5h.1M72.7 167h4.1M72.7 169.6h4.1"/>
<path d="M72.7 166.5v.1M72.7 166.8v.1M72.8 166.8h.1M72.8 166.6h.1M72.8 166.8h3.9M72.8 166.6h3.9M73 166.6v.2M73.1 170.6v.3M73.1 169.6l.1 .6h3M73.1 170.6l.3-.2 .2 .2M73.1 170.8l.3 .2 .2-.2M73.1 171.1v2.7"/>
<path d="M73.1 170.1h.6M73.2 173.7l.1 .5M73.2 171h2.9M73.2 171v.1M73.3 174.3h2.9M73.3 167v1.9l-.8 .5M73.3 168.7l.1 .2M73.3 170.2v.2h2.8v-.2M73.3 168.8h2.8M73.3 168.9h2.8M73.4 165.4h2.7l-.1 .2h-2.5zM73.5 174.3v5.3h2.5v-5.3"/>
<path d="M73.5 165.3l-.1 .1M73.5 165.3h2.5M73.6 170.6h.6v.3h-.6zM73.6 169.6v.5h.6v-.5M73.7 167.3v.8M73.7 165.6l.9 .1M73.8 165.6h.1M73.8 168.1l.2 .1M73.9 165.7l.2 .3M73.9 167.3v.8l.2 .1M73.9 168.3h1.7M74 166.2l-.1 .1"/>
<path d="M74.1 165.9l-.1 .3M74.1 167.1l-.2 .2M74.2 170.8l.5 .2M74.3 170.1l.5 .1M74.6 165.7h.3M74.6 165.7v.6M74.7 165.6v.5M74.7 170.4l-.5 .2M74.8 165.6v.5M74.8 170.4l.5 .2M74.8 166.1l-.1 .2M74.8 166.1v.2"/>
<path d="M74.9 165.7v.6M75.2 169.6v.5M75.2 170.1l-.4 .1M75.3 170.6h.6v.3h-.6zM75.3 170.8l-.5 .2M75.4 167.1l.2 .2M75.5 166.2l.1 .1M75.6 167.1h-1.6l-.2 .2M75.6 167.1l.2 .2M75.6 167.3v.8l-.2 .1M75.8 167.3v.8l-.2 .1M75.8 165.6l-.9 .1"/>
<path d="M75.8 165.6l-.3 .3v.3M75.8 169.6v.5h-.6M75.8 170.1h.6M75.9 170.6l.3-.2 .2 .2M75.9 170.8l.3 .2 .2-.2M76 165.3l.1 .1M76.1 167v1.9M76.1 168.7v.2M76.1 168.9l.8 .5M76.2 171l.2 .1M76.4 173.7l-.2 .5M76.4 170.1l-.2 .1"/>
<path d="M76.4 169.6v.5M76.4 171.1v2.7M76.4 170.6v.3M76.5 166.6v.2M76.7 166.6h.1M76.7 166.8h.1M76.8 169.6h.1M76.8 166.5h.1M76.8 166.9h.1M76.8 166.5v.1M76.8 166.8v.1M76.8 169.5v.1"/>
<path d="M76.9 166.3l-.2 .2M152.4 170.1l.8-.5h2.8l.8 .5zM152.4 170.1h4.4M152.5 170.2v.1M152.6 170.3h.1M152.6 170.3h4M152.9 171.3v.3M153 171.2l.2-.1 .3 .1M153 171.6l.2 .1 .3-.1M153 170.3v.5M153 171.8v2.6M153 170.8h.5"/>
<path d="M153 174.4l.2 .5M153.1 171.7h3M153.1 171.7h-.1M153.2 170.9v.2h2.8v-.2M153.2 169.2v.4M153.3 174.9v6.6h2.6v-6.6M153.4 171.3v.3M153.4 171.3h.7M153.4 171.6h.7M153.5 170.3v.5h.6M154.1 171.3v.3M154.1 171.6l.5 .1"/>
<path d="M154.1 170.3v.5M154.1 170.8h1M154.6 171.1l-.5 .1M154.6 171.1l.5 .1M155.1 170.3v.5M155.1 171.6l-.5 .1M155.1 171.3v.3h.6M155.1 171.3h.6M155.7 170.3v.5h-.6M155.7 170.8h.5M155.7 171.3v.3M155.7 171.2h.4l.2 .4h-.6"/>
<path d="M155.9 171.7h.1M155.9 169.2v.4M156.1 171.7l.1 .5M156.2 174.6l-.2 .3h-2.9M156.2 172.2l.4 .4 1.2 .1M156.2 170.3v.6h-3.1M156.6 174.3l-.4 .3M156.6 170.3h.1M156.7 170.2v.1M157.8 174.2l-1.3 .1M157.9 174.2l.3 .1M158.1 172.6h.3v1.7h-.3"/>
<path d="M158.1 172.6v.1M158.1 174.2v.1M158.2 172.6l-.3 .1M158.4 172.7h-.4v1.5h.4"/>
</g>
<!-- layer: 1 -->
<path d="M152.7 169.9h.5M153.3 169.9h.1M153.5 169.9h.5M154.1 169.9h.1M154.3 169.9h.5M155 169.9h.1M155.1 169.9h.6M155.8 169.9h.1M156 169.9h.5M185.6 165.9h-7.9l-4.8 8.1M185.6 170.9h-7.9l-4.8 8.1" fill="none" stroke="#000" stroke-width=".25"/>
<!-- layer: POINT -->
<g fill="none" stroke="#000" stroke-width=".25">
<path d="M165.5 158.4l.2 15.2M166.7 158.4l.2 15.2M158.8 172.6h.8v1.9h-.8zM158.8 172.6h-.4v1.8h.4M159.6 172.6h1v1.8h-1M160.6 173.3h5.1M160.6 173.8h4.7M162.4 175.9l-.1 .3 .1 .4M162.4 178.3v-4h.8v4M163.2 176.6h.8M163.2 175.9h.8M164 176.6v-.7l.5-.7v2.1"/>
<path d="M164 176.6l.5 .7M164.5 175.2h.5v2.1h-.5M165 177.1h4.7M165.3 173.6h2v1.1h-2zM165.5 173h-.5v1h.3M165.5 174.7l-.1 .7h-.4M165.7 172.7h-.2v.9M166.9 173.3h1.1a.23 .23 0 0 1 .3 .2 .23 .23 0 0 1-.3 .3h-.7M167.1 174.7l.1 .7h2.5M167.6 175.2h.7v2.1h-.7zM171.1 173.8a1.23 1.23 0 0 0-1.4 1.2v2.6a1.2 1.2 0 0 0 1.4 1.1M171.1 175.4h1v1.7h-1"/>
<circle cx="164.7" cy="175.8" r=".29"/>
<circle cx="164.7" cy="176.8" r=".29"/>
<circle cx="165.7" cy="174.2" r=".41"/>
<circle cx="166.9" cy="174.1" r=".41"/>
<circle cx="167.9" cy="176.8" r=".37"/>
<circle cx="167.9" cy="175.7" r=".37"/>
</g>
<!-- layer: CEN -->
<g fill="none" stroke="#000" stroke-width=".21">
<path d="M74.7 142.9v.7M74.7 143.7v.1M74.7 143.9v.5M74.7 144.5v.1M74.7 144.8v.5M74.7 145.3v.2M74.7 145.6v.5M74.7 146.2v.1M74.7 146.4v.5M74.7 147v.1M74.7 147.2v.5M74.7 147.8v.1"/>
<path d="M74.7 148v.5M74.7 148.6v.1M74.7 148.9v.5M74.7 149.5v.1M74.7 149.7v.5M74.7 150.3v.1M74.7 150.5v.5M74.7 151.1v.1M74.7 151.3v.5M74.7 151.9v.1M74.7 152.1v.5M74.7 152.8h.1"/>
<path d="M74.7 152.9v.6M74.7 153.6h.1M74.7 153.8v.5M74.7 154.4v.1M74.7 154.6v.5M74.7 155.2v.1M74.7 155.4v.5M74.7 156v.1M74.7 156.2v.5M74.7 156.9h.1M74.7 157v.5M74.7 157.7h.1"/>
<path d="M74.7 157.9v.6"/>
</g>
<!-- layer: 1 -->
<path d="M172.7 173.9l.5 .3-1.1 1.2zM172.7 178.9l.5 .3-1.1 1.2z" fill="#000" stroke="#000" stroke-width=".21"/>
<text font-size="6.6" x="176.7" y="167.2">R1/2</text>
<text font-size="6.4" x="26.9" y="30.5">DAELIM</text>
<text font-size="5.5" x="82.9" y="282.4">대림통상주식회사</text>
<text font-size="5.3" x="176.4" y="171.8">32</text>
<g font-size="3.7">
<text x="72.6" y="25.2">품</text>
<text x="88.7" y="25.2">명</text>
<text x="117.7" y="25.2">품</text>
<text x="130.1" y="25.2">번</text>
<text x="146.9" y="25.2">KS기호</text>
<text x="168.8" y="25.2">제도년월일</text>
<text x="31.3" y="42">비</text>
<text x="43.7" y="42">고</text>
</g>
<g font-size="2.9">
<text x="60.2" y="33">평면붙임 세면기/페데스탈 일체형</text>
<text x="118.6" y="32.8">DL-522GN</text>
<text x="151.9" y="32.9">L620</text>
<text x="171.7" y="32.9">25.10.20</text>
<text x="168.4" y="130">W.L</text>
<text x="41.3" y="212.5">F.L</text>
<text x="120.2" y="241.5">품 번</text>
<text x="143.7" y="241.5">품</text>
<text x="151.6" y="241.5">명</text>
<text x="169.4" y="241.4">수량</text>
<text x="181.8" y="241.5">비고</text>
</g>
<text font-size="2.8" x="46.6" y="243.3">※ NOTE</text>
<g font-size="2.2">
<text x="118" y="246">DL-522GN</text>
<text x="145.4" y="245.9">세면기</text>
<text x="171.6" y="245.8">1</text>
<text x="47.2" y="248.6">KS L 1551 위생도기에 따라</text>
<text x="138.9" y="250.7">대붙이온냉수혼합꼭지</text>
<text x="171.6" y="250.8">1</text>
<text x="46.7" y="256.7">①≤40mm : ±2mm (KS)</text>
<text x="46.9" y="252.7">실 제품 치수는 다음 허용공차 내에서 변할 수 있습니다.</text>
<text x="143.2" y="255.6">세면기폽업</text>
<text x="171.6" y="255.5">1</text>
<text x="46.7" y="260.8">②≥40mm : ±5% (KS)</text>
<text x="141" y="260.3">관붙이앵글밸브</text>
<text x="171.9" y="260.3">2</text>
<text x="46.7" y="264.9">③최대 허용공차 ≥ ±25mm (KS)</text>
<text x="141.8" y="265">세면기P트랩</text>
<text x="144" y="269.8">앵커볼트</text>
<text x="171.6" y="265.2">1</text>
<text x="46.9" y="270.6">주의 : 본 도면은 참고용입니다 정확한 시공을 위해서 반드시</text>
<text x="46.9" y="274.4">제품의 사이즈를 실측하고 시공하여 주시기 바랍니다.</text>
<text x="119.3" y="270.1">DFL-110</text>
<text x="171.6" y="270.2">1</text>
<text x="181.2" y="270.2">2개1조</text>
</g>
</svg>
